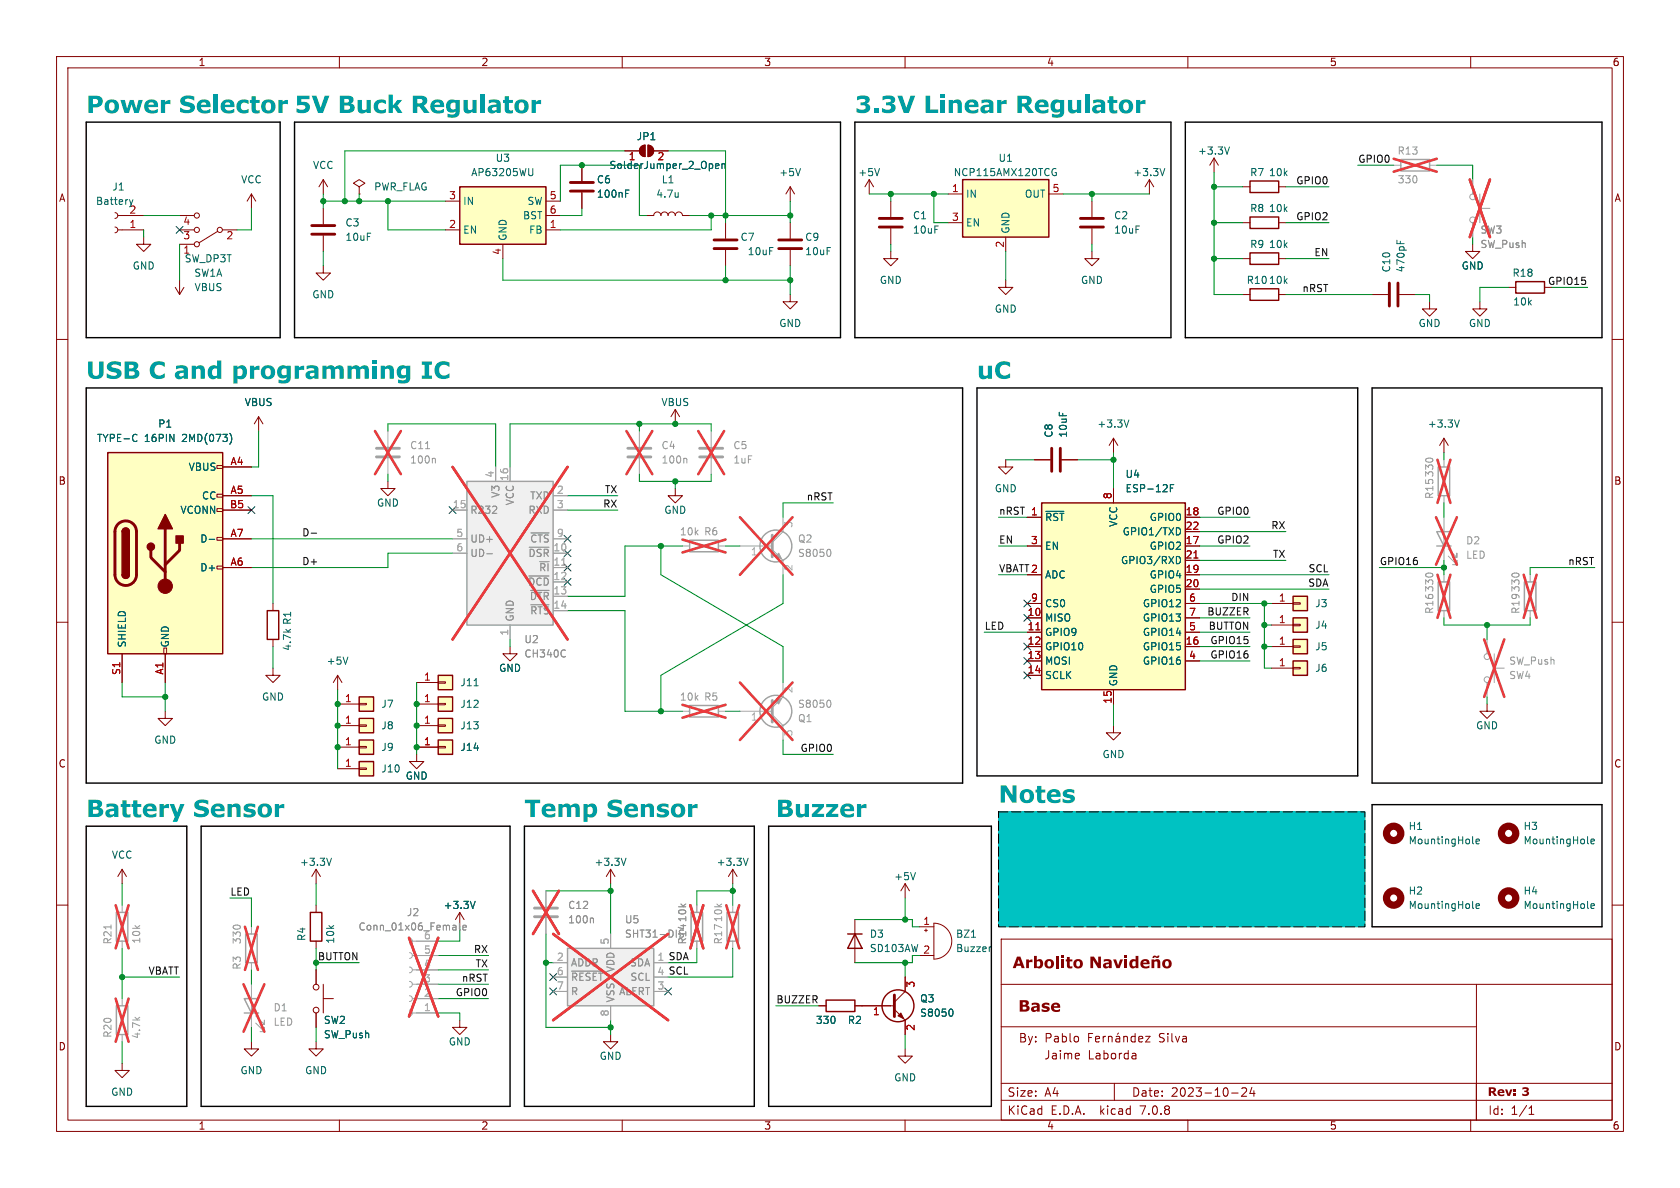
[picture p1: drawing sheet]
<svg xmlns="http://www.w3.org/2000/svg" width="297mm" height="210mm" viewBox="0 0 297 210" stroke-linecap="round" stroke-linejoin="round" font-family="sans-serif">
<g fill="none" stroke="#840000" stroke-width=".18">
<path d="M10 10h277v190h-277zM12 12h273v186h-273zM60 10v2M110 10v2M160 10v2M210 10v2M260 10v2M10 60h2M285 60h2M10 110h2M285 110h2M10 160h2"/>
<path d="M285 160h2M177 166h108v32h-108zM60 198v2M110 198v2M160 198v2M177 194.5h108M177 191.5h108M210 198v2M217.7 193.2h1.2M219.5 192.4l.6-.1 .2 .1 .1 .3-.9 1.1h.9M221.3 192.2l-.3 1.1h.9M221.7 192.8v1"/>
<path d="M260 198v2M270.3 197h.9M270.3 195.9l.4-.4v1.5"/>
</g>
<g fill="#840000">
<path d="M182.8 169h.5v.7l.5-.2 .5 .3 .1 .8-.4 .5h-1.2v-.3h.9l.2-.4-.1-.4h-.4h-.1v.8h-.5z"/>
<path d="M186.7 169h.5v2.1h-.5z"/>
<path d="M187.6 169h.5v.4h-.5z"/>
<path d="M190 169.8l.6-.3 .6 .3 .2 .5-.2 .7-.6 .2-.6-.2-.2-.6h.5v.3l.3 .2 .2-.2 .1-.3v-.4l-.3-.1-.3 .1v.4h-.5z"/>
<path d="M192.8 169.1h.6l.7 1.2v-1.2h.5v2h-.5l-.8-1.4v1.4h-.5z"/>
<path d="M195.1 169.6h.8l.5 .1 .1 .3v1.1h-.5v-.1l-.5 .2-.4-.2-.1-.3h.5l.2 .2 .3-.2v-.3l-.4 .1-.1 .2h-.5l.3-.4 .7-.2-.2-.2-.7 .1z"/>
<path d="M196.8 169.6h.5l.4 1.1 .3-1.1h.5l-.6 1.5h-.5z"/>
<path d="M198.8 169.6h.5v1.5h-.5z"/>
<path d="M198.8 169h.5v.4h-.5z"/>
<path d="M199.9 169.7l.4-.2 .5 .1v-.6h.5v2.1h-.5v-.1l-.6 .2-.3-.2-.3-.6h.6l.2 .4 .4-.1-.1-.8-.4 .1-.1 .4h-.6z"/>
<path d="M201.8 169.8l.6-.3 .6 .2 .2 .3v.4l-1.1 .1 .1 .2 .3 .1 .7-.1v.4l-.8 .1-.6-.2-.2-.4v-.4h1.1v-.2l-.3-.1-.2 .1-.1 .2h-.5z"/>
<path d="M203.6 169.6h.5v.2l.5-.3 .4 .2 .1 .3v1.1h-.5v-1l-.2-.2-.3 .1v1.1h-.5z"/>
<path d="M203.9 169l.3-.1 .4 .2 .1-.2h.3l-.1 .3-.3 .2-.4-.2-.2 .2h-.3z"/>
<path d="M205.7 169.8l.6-.3 .6 .3 .2 .5-.2 .7-.6 .2-.6-.2-.2-.6h.5v.3l.3 .2 .2-.2 .1-.3v-.4l-.3-.1-.3 .1v.4h-.5z"/>
</g>
<g fill="none" stroke="#840000" stroke-width=".18">
<path d="M20.3 37.6l.4 .1 .1 .4-.1 .4-.4 .1M20.8 38.1h4.6M31.7 38.1h2.6M44.4 34.3l-.7 1.3M44.4 34.3v2.5M44.4 34.3l.8 1.3M57.1 31.8v2.5M57.1 36.8v2.8M57.1 31.8l-.7 1.2M57.1 31.8l.8 1.2M63.5 33l1-.6-1-.6-1 .6 1 .6v1.3M63.5 34.3h.1"/>
<path d="M78.7 35.6h2.6M96.5 38.1h2.6M96.5 35.6h2.6M102.9 29.2v2.8M102.9 34v2.8M110.5 26.7h2.5M113.4 25.9l.6-.2v2a1.02 1.02 0 0 1-.9-.7 1.02 1.02 0 0 1 .3-1.1zM114.3 38.1h1.3a.64 .64 0 0 1 .6-.6 .64 .64 0 0 1 .6 .6 .64 .64 0 0 1 .7-.6 .64 .64 0 0 1 .6 .6 .64 .64 0 0 1 .6-.6 .64 .64 0 0 1 .7 .6 .64 .64 0 0 1 .6-.6 .64 .64 0 0 1 .6 .6h1.3M114.6 25.7a1.02 1.02 0 0 1 1 1 1.02 1.02 0 0 1-1 1zM115.6 26.7h2.5M128.3 39.4v2.8M139.7 33l-.8 1.3"/>
<path d="M139.7 33v2.6M139.7 39.4v2.8M139.7 33l.8 1.3M153.7 31.8l-.8 1.2M153.7 31.8v2.5M153.7 31.8l.7 1.2M157.5 35.6v2.8M167.6 34.3h2.6M167.6 39.4h2.6M185.4 34.3h2.6M193 35.6v2.8M203.2 31.8l-.8 1.2"/>
<path d="M203.2 31.8v2.5M203.2 31.8l.8 1.2M214.6 27.9l-.7 1.3M214.6 27.9v2.6M214.6 27.9l.8 1.3M219.7 33h1.3M219.7 39.4h1.3M226.1 33h1.2M226.1 39.4h1.2M20.3 40.1l.4 .2 .1 .4-.1 .3-.4 .1M20.8 40.6h4.6M25.4 41.9v1.3h1.3l-1.3 1.3-1.3-1.3h1.3"/>
<path d="M31 50.8l.7 1.3M31.7 49.5v2.6M31.7 43.2h2.6M31.7 40.6h2.6M32.5 50.8l-.8 1.3M38.5 40.9l-3.3 2M39.4 40.6h2.5M57.1 47v1.3h1.3l-1.3 1.2-1.2-1.2h1.2M57.1 41.7v2.8M78.7 40.6h2.6M88.9 43.2v2.5M96.5 40.6h2.6"/>
<path d="M128.3 44.2v2.8M139.7 52.1v1.2h1.3l-1.3 1.3-1.3-1.3h1.3M139.7 44.2v2.8M157.5 44.5v1.2h1.2l-1.2 1.3-1.3-1.3h1.3M157.5 40.4v2.8M177.8 49.5v1.3h1.3l-1.3 1.3-1.3-1.3h1.3M177.8 41.9v2.6M193 44.5v1.2h1.3l-1.3 1.3-1.2-1.3h1.2M193 40.4v2.8M219.7 52.1h1.3M219.7 45.7h1.3M226.1 52.1h1.2"/>
<path d="M226.1 45.7h1.2M242.6 52.1h2.8M247.4 52.1h2.8M252.7 53.3v1.3h1.3l-1.3 1.3-1.2-1.3h1.2M260.3 43.2v1.3h1.3l-1.3 1.2-1.2-1.2h1.2M261.6 53.3v1.3h1.3l-1.3 1.3-1.3-1.3h1.3M266.7 50.8h1.3M45.7 73.7l-.7 1.2M45.7 73.7v2.5M45.7 73.7l.8 1.2M119.4 72.4l-.8 1.3M119.4 72.4v2.5"/>
<path d="M119.4 72.4l.7 1.3M196.8 77.5l-.7 1.2M196.8 77.5v2.5M196.8 77.5l.8 1.2M255.3 77.5l-.8 1.2M255.3 77.5v2.5M255.3 77.5l.7 1.2M38.4 95h1v.5h-1zM38.4 89.9h1v.5h-1zM38.4 87.4h1v.5h-1zM38.4 82.3h1v.5h-1zM39.4 82.6h5"/>
<path d="M39.4 87.6h5M39.4 95.3h5M39.4 90.2h5M68.6 85.1v1.3h1.2l-1.2 1.2-1.3-1.2h1.3M119.4 86.4v1.2h1.2l-1.2 1.3-1.3-1.3h1.3M177.8 81.3v1.3h1.3l-1.3 1.2-1.3-1.2h1.3M181.6 91.4h2.5M181.6 96.5h2.5M182.9 81.3h2.8M187.7 81.3h2.8M196.8 86.4v2.5M209.5 91.4h2.6"/>
<path d="M209.5 96.5h2.6M209.5 99.1h2.6M209.5 94h2.6M21.6 115.6v5.1M29 114.6h.5v1h-.5zM29.2 115.6v5.1M38.4 100.1h1v.5h-1zM39.4 100.3h5M48.3 118.1v1.3h1.2l-1.2 1.3-1.3-1.3h1.3M48.3 106.7v1.3M48.3 113v1.3M59.7 119.4l-.8 1.3"/>
<path d="M59.7 119.4v2.5M59.7 119.4l.8 1.3M90.2 114.3v1.3h1.2l-1.2 1.2-1.3-1.2h1.3M181.6 114.3h2.5M181.6 106.7h2.5M181.6 109.2h2.5M181.6 111.8h2.5M181.6 116.8h2.5M181.6 119.4h2.5M181.6 101.6h2.5M209.5 114.3h2.6M209.5 106.7h2.6"/>
<path d="M209.5 109.2h2.6M209.5 111.8h2.6M209.5 116.8h2.6M209.5 101.6h2.6M209.5 104.1h2.6M224.8 114.3h3.8M224.8 106.7h3.8M224.8 110.5h3.8M224.8 118.1h3.8M228.6 114.2h1.3v.2h-1.3zM228.6 106.6h1.3v.2h-1.3zM228.6 110.4h1.3v.2h-1.3z"/>
<path d="M228.6 118h1.3v.2h-1.3zM29.2 125.7v1.3h1.3l-1.3 1.3-1.3-1.3h1.3M59.7 135.9h3.8M59.7 132.1h3.8M59.7 128.3h3.8M59.7 124.5h3.8M63.5 135.8h1.3v.2h-1.3zM63.5 132h1.3v.2h-1.3zM63.5 128.1h1.3v.3h-1.3zM63.5 124.3h1.3v.3h-1.3zM73.7 133.4v1.2h1.2l-1.2 1.3-1.3-1.3h1.3M73.7 132.1h3.8"/>
<path d="M73.7 128.3h3.8M73.7 120.7h3.8M73.7 124.5h3.8M77.5 132h1.2v.2h-1.2zM77.5 120.5h1.2v.3h-1.2zM77.5 128.1h1.2v.3h-1.2zM77.5 124.3h1.2v.3h-1.2zM196.8 128.3v1.2h1.3l-1.3 1.3-1.2-1.3h1.2M196.8 121.9v2.6M262.9 124.5v1.2h1.3l-1.3 1.3-1.3-1.3h1.3M21.6 153.7l-.8 1.2M21.6 153.7v2.5"/>
<path d="M21.6 153.7l.8 1.2M55.9 153.7v2.5M55.9 153.7l-.8 1.2M55.9 153.7l.7 1.2M107.9 153.7l-.7 1.2M107.9 153.7v2.5M107.9 153.7l.8 1.2M129.5 153.7l-.7 1.2M129.5 153.7v2.5M129.5 153.7l.8 1.2M160 156.2v2.6M160 156.2l-.7 1.3"/>
<path d="M160 156.2l.8 1.3M55.9 160v1.3M55.9 166.4v1.2M55.9 171.5v2.5M55.9 179.1v2.5M57.1 176.5h1.8M57.1 174v5.1M81.3 161.3l-.8 1.3M81.3 161.3v2.5M81.3 161.3l.7 1.3M144.8 177.8h1.2M151.1 177.8h7"/>
<path d="M151.1 162.6v7.6M158.1 178.4l1.9 1.9v2.6M160 172.7v2.6l-1.9 1.9M162.6 163.8h2.5M162.6 168.9h2.5M163.4 164.5h.6M163.7 164.2v.5M165.1 163.2a3.2 3.2 0 0 1 3.2 3.2 3.2 3.2 0 0 1-3.2 3.1zM177 174h108M261 174v17.5M21.6 188v1.2h1.3l-1.3 1.3-1.3-1.3h1.3M44.4 184.2v1.2h1.3l-1.3 1.3-1.2-1.3h1.2"/>
<path d="M55.9 184.2v1.2h1.2l-1.2 1.3-1.3-1.3h1.3M81.3 180.3v1.3h1.2l-1.2 1.3-1.3-1.3h1.3M107.9 182.9v1.3h1.3l-1.3 1.2-1.2-1.2h1.2M160 185.4v1.3h1.3l-1.3 1.3-1.3-1.3h1.3M177 181.5h84M190.6 183.3v.7M190.6 186.2l.2 .4-.7 .1M190.7 187.1l-.1 .1M192.5 183.4h.5M193.2 182.7h-.7v1.5M193.7 183.7l.7-.1-.1-.3-.4-.1-.2 .2v.7h.6M195 183.2v1"/>
<path d="M195.5 183.2l-.3 .1-.2 .2M196 183.3l.2-.1 .3 .1 .1 .9M196 183.2v1M197 191.5v3M197.3 183.3h.6l.1 .9M197.7 182.6l-.2 .2M198 183.6h-.5a.29 .29 0 0 0-.3 .3 .29 .29 0 0 0 .3 .3l.5-.1M198.7 183.3l.2-.1 .3 .1 .1 .9M198.7 183.2v1M200.6 186.2l.2 .2v.8M200.7 183.3l-.5-.1-.2 .3v.4l.1 .2h.6M200.7 182.7v1.5"/>
<path d="M200.8 187.1l-.5 .1M200.8 186.6h-.5M201.3 183.7l.7-.1v-.3l-.5-.1-.2 .2 .1 .7h.6M202.5 183.2h.8l-.8 1h.8M261 191.5v6.5"/>
<circle cx="34.8" cy="38.1" r=".46"/>
<circle cx="34.8" cy="40.6" r=".46"/>
<circle cx="34.8" cy="43.2" r=".46"/>
<circle cx="38.9" cy="40.6" r=".46"/>
<circle cx="55.9" cy="174.5" r=".51"/>
<circle cx="55.9" cy="178.6" r=".51"/>
</g>
<path d="M176.5 143.5h64.8v20.3h-64.8z" fill="#00c2c2" stroke="#00c2c2" stroke-width=".18"/>
<g fill="none" stroke="#a1a1a1" stroke-width=".18">
<path d="M246.4 29.2h1.2M252.7 29.2h1.3M260.3 31.8v2.5M260.3 39.4v2.5M261.6 36.8h1.8M261.6 34.3v5.1M68.6 76.2v2.8M113 76.2v2.8M125.7 76.2v2.8M68.6 81v2.8M80 97.8h2.5M80 90.2h2.5"/>
<path d="M80 95.3h2.5M87.6 82.6v2.5M90.2 82.6v2.5M97.8 97.8h2.5M97.8 90.2h2.5M97.8 87.6h2.5M97.8 95.3h2.5M113 81v2.8M120.6 96.5h1.3M125.7 81v2.8M127 96.5h1.3M130.8 96.5h5.7"/>
<path d="M136.5 97.2l1.9 1.9v2.5M138.4 91.4v2.6l-1.9 1.9M255.3 81.3v1.3M255.3 87.6v1.3M255.3 91.4v7.7M256 98.3l1.6 1.5v-.7v.7h-.8M256 97l1.6 1.6v-.8v.8h-.8M90.2 110.5v2.5M97.8 100.3h2.5M97.8 102.9h2.5M97.8 105.4h2.5M97.8 108h2.5"/>
<path d="M255.3 101.6v1.3M255.3 108v1.2M262.9 113v2.6M264.2 118.1h1.7M264.2 115.6v5.1M270.5 101.6v1.3M270.5 108v1.2M120.6 125.7h1.3M127 125.7h1.3M130.8 125.7h5.7M136.5 126.4l1.9 1.9v2.5M138.4 120.7v2.5l-1.9 1.9"/>
<path d="M262.9 120.7v2.5M96.5 157.5v2.8M21.6 160v1.3M21.6 166.4v1.2M21.6 176.5v1.3M44.4 163.8v1.3M44.4 170.2v1.3M44.4 174v7.6M45.2 179.6l1.5 1.5v-.8v.8h-.7M72.4 165.9l.4 .1 .1 .4-.2 .3-.3 .2M72.4 168.4l.4 .2 .1 .3-.2 .4-.3 .1M72.4 170.9l.4 .2 .1 .4-.2 .3-.3 .2"/>
<path d="M72.4 173.5l.4 .1 .1 .4-.2 .4-.3 .1M72.4 176l.4 .2 .1 .3-.2 .4-.3 .1M72.4 178.6l.4 .1 .1 .4-.2 .3-.3 .2M72.9 166.4h4.6M72.9 168.9h4.6M72.9 171.5h4.6M72.9 174h4.6M72.9 176.5h4.6M72.9 179.1h4.6M96.5 162.3v2.8M97.8 170.2h2.5M97.8 175.3h2.5"/>
<path d="M97.8 172.7h2.5M107.9 165.1v2.5M107.9 177.8v2.5M115.6 170.2h2.5M115.6 175.3h2.5M123.2 160v1.3M123.2 166.4v1.2M129.5 160v1.3M129.5 166.4v1.2M21.6 182.9v1.3M45.2 180.8l1.5 1.6v-.8v.8h-.7"/>
<circle cx="260.3" cy="38.9" r=".51"/>
<circle cx="260.3" cy="34.8" r=".51"/>
<circle cx="262.9" cy="116.1" r=".51"/>
<circle cx="262.9" cy="120.1" r=".51"/>
</g>
<path d="M66.5 79.2h4.1M111 79.2h4.1M123.7 79.2h4.1M66.5 80.8h4.1M111 80.8h4.1M123.7 80.8h4.1M136.5 94.6v3.8M136.5 123.8v3.8M94.5 162.1h4.1M94.5 160.5h4.1" fill="none" stroke="#a1a1a1" stroke-width=".51"/>
<g fill="#a1a1a1" stroke="#a1a1a1" stroke-width=".18">
<path d="M137.2 98.3l.5-.5 .5 1z"/>
<path d="M137.2 124l1-.6-.5 1.1z"/>
</g>
<g fill="none" stroke="#a1a1a1" stroke-width=".25">
<path d="M247.6 28.2h5.1v2h-5.1zM82.5 85.1h15.3v25.4h-15.3zM121.9 95.5h5.1v2h-5.1zM254 94h2.5l-1.2 2.5zM254 96.5h2.5M254.3 82.6h2v5h-2zM254.3 102.9h2v5.1h-2zM269.5 102.9h2v5.1h-2zM121.9 124.7h5.1v2h-5.1zM20.6 177.8h2v5.1h-2zM20.6 161.3h2v5.1h-2zM43.2 176.5h2.5l-1.3 2.6z"/>
<path d="M43.2 179.1h2.5M43.4 165.1h2.1v5.1h-2.1zM100.3 167.6h15.3v10.2h-15.3zM122.2 161.3h2v5.1h-2zM128.5 161.3h2.1v5.1h-2.1z"/>
<circle cx="137.2" cy="96.5" r="2.82"/>
<circle cx="137.2" cy="125.7" r="2.82"/>
</g>
<g fill="none" stroke="#989898" stroke-width=".18">
<path d="M75.2 79.3h.7M76.8 81l.2 .2v.7M86.1 97.9h.9M93.6 96.7h3.5M93.9 94.2h3.2M121.2 81l.2 .2v.7M146.6 97.1a.79 .79 0 0 1 0 1.3M93.5 101.8h3.6M93.8 104.4h3.3M93.9 106.9h3.2M99.9 114.9l.1 .1M100 116l-.1 .1"/>
<path d="M146.6 123.8a.79 .79 0 0 1 0 1.2M19.6 163.5v.7M81.2 163.1v1.1l.2 .2M81.8 164l.6-.1v-.3h-.4l-.2 .1 .1 .6h.5M101.1 171.7h5.5M104.7 162.3l.2 .2v.6"/>
</g>
<g fill="none" stroke="#eb3a3d" stroke-width=".46">
<path d="M246.4 28.1l7.6 2.3M254 28.1l-7.6 2.3M259.8 31.8l3.6 10.1M263.4 31.8l-3.6 10.1M66.3 76.2l4.6 7.6M70.9 76.2l-4.6 7.6M110.7 76.2l4.6 7.6M115.3 76.2l-4.6 7.6M123.4 76.2l4.6 7.6M128 76.2l-4.6 7.6M80 82.6l20.3 30.4M100.3 82.6l-20.3 30.4"/>
<path d="M120.6 95.4l7.7 2.3M128.3 95.4l-7.7 2.3M130.8 91.4l9.3 10.2M140.1 91.4l-9.3 10.2M253.9 91.4l3.7 8.4M254.1 81.3l2.3 7.6M256.4 81.3l-2.3 7.6M257.6 91.4l-3.7 8.4M254.1 101.6l2.3 7.6M256.4 101.6l-2.3 7.6M262.4 113l3.5 10.2M265.9 113l-3.5 10.2"/>
<path d="M269.4 101.6l2.3 7.6M271.7 101.6l-2.3 7.6M120.6 124.6l7.7 2.3M128.3 124.6l-7.7 2.3M130.8 120.7l9.3 10.1M140.1 120.7l-9.3 10.1M94.2 157.5l4.6 7.6M98.8 157.5l-4.6 7.6M20.4 176.5l2.3 7.7M20.4 160l2.3 7.6M22.7 176.5l-2.3 7.7M22.7 160l-2.3 7.6"/>
<path d="M43.1 174l3.6 8.4M43.3 163.8l2.3 7.7M45.6 163.8l-2.3 7.7M46.7 174l-3.6 8.4M72.3 165.8l5.2 13.9M77.5 165.8l-5.2 13.9M97.8 165.1l20.3 15.2M118.1 165.1l-20.3 15.2M122 160l2.3 7.6M124.3 160l-2.3 7.6M128.4 160l2.3 7.6M130.7 160l-2.3 7.6"/>
</g>
<g fill="#ffffc2" stroke="#ffffc2" stroke-width=".18">
<path d="M63.5 134.6h2.5v2.6h-2.5z"/>
<path d="M63.5 130.8h2.5v2.6h-2.5z"/>
<path d="M63.5 127h2.5v2.5h-2.5z"/>
<path d="M77.5 130.8h2.5v2.6h-2.5z"/>
<path d="M77.5 119.4h2.5v2.5h-2.5z"/>
<path d="M77.5 127h2.5v2.5h-2.5z"/>
<path d="M63.5 123.2h2.5v2.5h-2.5z"/>
<path d="M77.5 123.2h2.5v2.5h-2.5z"/>
<path d="M19 80h20.4v35.6h-20.4z"/>
<path d="M170.2 31.8h15.2v10.1h-15.2z"/>
<path d="M81.3 33h15.2v10.2h-15.2z"/>
<path d="M228.6 113h2.5v2.6h-2.5z"/>
<path d="M228.6 105.4h2.5v2.6h-2.5z"/>
<path d="M228.6 109.2h2.5v2.6h-2.5z"/>
<path d="M184.1 88.9h25.4v33h-25.4z"/>
<path d="M228.6 116.8h2.5v2.6h-2.5z"/>
</g>
<g fill="none" stroke="#840000" stroke-width=".25">
<path d="M81.3 33h15.2v10.2h-15.2zM170.2 31.8h15.2v10.1h-15.2zM221 32h5.1v2h-5.1zM221 38.4h5.1v2h-5.1zM221 51.1h5.1v2h-5.1zM221 44.7h5.1v2h-5.1zM268 49.8h5v2h-5zM19 80h20.4v35.6h-20.4zM21.6 94a.64 .64 0 0 1 .6-.7 .64 .64 0 0 1 .7 .7M184.1 88.9h25.4v33h-25.4zM21.6 101.6a.64 .64 0 0 0 .6 .6 .64 .64 0 0 0 .7-.6M47.2 108h2.1v5h-2.1z"/>
<path d="M77.5 119.4h2.5v2.5h-2.5zM228.6 113h2.5v2.6h-2.5zM228.6 105.4h2.5v2.6h-2.5zM228.6 109.2h2.5v2.6h-2.5zM228.6 116.8h2.5v2.6h-2.5zM63.5 134.6h2.5v2.6h-2.5zM63.5 130.8h2.5v2.6h-2.5zM63.5 127h2.5v2.5h-2.5zM63.5 123.2h2.5v2.5h-2.5zM77.5 130.8h2.5v2.6h-2.5zM77.5 127h2.5v2.5h-2.5zM77.5 123.2h2.5v2.5h-2.5z"/>
<path d="M54.9 161.3h2v5.1h-2zM146 176.8h5.1v2h-5.1zM149.9 165.1h2.5M151.1 165.1l1.3 2.5h-2.5z"/>
<circle cx="158.7" cy="177.8" r="2.82"/>
</g>
<g fill="none" stroke="#006464" stroke-width=".18">
<path d="M22.9 35.3l.3 .8 .3-.8M94.2 29.8v1l-.1 .2-.4 .1M110.6 34.2h.4M110.6 33.6h.6M119.9 34v.9M119.9 34.7l-.1 .1M126.5 29.4l.6-.2-.1-.2-.3-.1-.2 .2v.6h.5M127.6 29.1l.2-.2 .3 .1 .1 .8M127.6 28.9v.9M141.5 29.8l-.4 1.3M155.5 29.8l-.4 1.3M186.5 30.5h.3l-.1 .5-.3 .1-.3-.2"/>
<path d="M186.7 29.9l-.3-.1-.3 .2M205.9 29.8l-.4 1.3M217.4 26l-.5 1.2M247 42.5v.6M247.6 42.6v.5M24 76.8l.2 .1M24.2 77.9l-.2 .1M40.7 76.7a1.49 1.49 0 0 1 0 1.8M199.6 74.2l-.5 1.3M258 74.2l-.4 1.3M37 95.3h1M184.9 90.4h3.2"/>
<path d="M206.9 86.3h.4M207.5 85.7h-.6v1.2M208 98.4a.64 .64 0 0 1 .7 .6 .64 .64 0 0 1-.7 .6M208.3 93.3a.68 .68 0 0 1 .4 .6 .68 .68 0 0 1-.4 .7M61.5 116.1l-.4 1.3M83.8 121.2h.7M58.6 151.7l-.4 1.3M84 159.3l-.4 1.3M110.7 151.7l-.5 1.3M132.3 151.7l-.5 1.3M161.8 154.2l-.4 1.3M260.3 149l.2 .2"/>
<path d="M260.9 148.7l.6-.1v-.2l-.4-.1-.2 .2 .1 .6h.5M280.7 149l.1 .2M281.3 148.7l.6-.1-.1-.2-.4-.1-.1 .2v.6h.5M168.2 178.4a.79 .79 0 0 1 0 1.2M171.7 165.7h.8M175.3 167.4h-.3M260.3 160.4l.2 .2M260.9 160.2l.6-.1v-.3h-.4l-.2 .1 .1 .6h.5M280.7 160.4l.1 .2M281.3 160.2l.6-.1-.1-.3h-.4l-.1 .1v.6h.5"/>
</g>
<g fill="none" stroke="#840000" stroke-width=".51">
<path d="M55.1 39.9h4.1M100.8 33.8h4.1M100.8 32.3h4.1M155.4 38.6h4.1M191 38.6h4.1M55.1 41.4h4.1M126.2 43.9h4.1M126.2 42.4h4.1M137.7 43.9h4M137.7 42.4h4M155.4 40.1h4.1M191 40.1h4.1"/>
<path d="M245.6 50v4.1M247.1 50v4.1M185.9 79.2v4.1M187.5 79.2v4.1M20.9 92.6a1.91 1.91 0 0 1 2.1-.4 1.91 1.91 0 0 1 1.1 1.8v7.6a1.91 1.91 0 0 1-1.9 1.9 1.91 1.91 0 0 1-1.9-1.9v-7.8l.2-.6zM26.7 97.3v1.3l2.5 2.5M29.2 93.5v10.1M31.7 96v1.3l-2.5 2.5M158.1 175.9v3.8"/>
</g>
<g fill="#840000" stroke="#840000" stroke-width=".18">
<path d="M158.7 179.6l.6-.5 .5 1z"/>
<path d="M113.4 25.9l.6-.2v2a1.02 1.02 0 0 1-.9-.7 1.02 1.02 0 0 1 .3-1.1z"/>
<path d="M114.6 25.7a1.02 1.02 0 0 1 1 1 1.02 1.02 0 0 1-1 1z"/>
<circle cx="29.2" cy="103.6" r="1.27"/>
</g>
<g fill="none" stroke="#840000" stroke-width="1.3">
<circle cx="246.4" cy="158.7" r="1.27"/>
<circle cx="246.4" cy="147.3" r="1.27"/>
<circle cx="266.7" cy="158.7" r="1.27"/>
<circle cx="266.7" cy="147.3" r="1.27"/>
</g>
<g fill="#f0f0f0" stroke="#f0f0f0" stroke-width=".18">
<path d="M82.5 85.1h15.3v25.4h-15.3z"/>
<path d="M100.3 167.6h15.3v10.2h-15.3z"/>
</g>
<path d="M99.3 99.9h.7" fill="none" stroke="#aaa" stroke-width=".18"/>
<g fill="#840000" stroke="#840000" stroke-width=".25">
<path d="M21.6 101.6h1.3a.64 .64 0 0 1-.7 .6 .64 .64 0 0 1-.6-.6z"/>
<path d="M21.6 94h1.3v7.6h-1.3z"/>
<path d="M21.8 93.5a.64 .64 0 0 1 .7-.1 .64 .64 0 0 1 .4 .6h-1.3z"/>
<path d="M29.2 90.9l1.3 2.6h-2.6z"/>
<path d="M31.1 94.7h1.3v1.3h-1.3z"/>
<circle cx="26.7" cy="96.6" r=".63"/>
</g>
<path d="M211.1 98.6h.7M183.1 111.3h.7" fill="none" stroke="#a90000" stroke-width=".18"/>
<path d="M55 94.3h1" fill="none" stroke="#0f0f0f" stroke-width=".18"/>
<g fill="#009ca3">
<path d="M28.4 17.7h.8v.3l.4-.3h.5v.7l-.9 .1v1.5h-.8z"/>
<path d="M49.2 17.7h.8v.3l.4-.3h.5v.7l-.9 .1v1.5h-.8z"/>
<path d="M103.2 142.1h.7v.3l.5-.3h.5l.4 .2 .2 .5v.7l-.2 .6-.6 .4-.8-.1v.9h-.7v-1.4h1.4l.2-.4v-.5l-.3-.4-.6 .1v1.2h-.7z"/>
<path d="M121.7 142.1h.7v.4l.4-.3 .5-.1v.8h-.9v1.5h-.7z"/>
<path d="M158.7 16.9h.8l.7 2.2 .8-2.2h.8l-1.1 3.1h-.9z"/>
<path d="M176.3 17.7h.7v.3l.5-.3h.5v.7l-1 .1v1.5h-.7z"/>
<path d="M200.8 17.7h.8v.3l.4-.3h.5v.7l-.9 .1v1.5h-.8z"/>
<path d="M151.5 142.1h.7v.4l.5-.3 .5-.1v.8h-1v1.5h-.7z"/>
<path d="M30 142.1h.8l.5 1.5 .6-1.5h.7l-1.3 3.2h-.8l.4-.9z"/>
<path d="M48.6 142.1h.7v.4l.5-.3 .5-.1v.8h-1v1.5h-.7z"/>
<path d="M188.1 139.8l.8-.3 1 .2v.5l-1-.2a.22 .22 0 0 0-.3 .3 .22 .22 0 0 0 .4 .1l.6 .2 .3 .2 .1 .4-.1 .4-.4 .3-.5 .1-1.1-.2v-.6l1.1 .3a.22 .22 0 0 0 .3-.3 .22 .22 0 0 0-.4-.1l-.6-.2-.3-.2-.1-.5z"/>
<path d="M67.3 64.7h.7v.2l.7-.3 .7 .2 .2 .5v1.7h-.7v-1.6l-.2-.2h-.2l-.5 .1v1.7h-.7z"/>
<path d="M70.5 64.8l.6-.2 .7 .1h.7v2.2l-.1 .5-.3 .2-.7 .2-1-.1v-.6l1.1 .1 .2-.1 .1-.3-.9 .1-.6-.4-.2-.7h.8l.1 .3 .2 .2 .6-.1-.1-1h-.6l-.2 .6h-.8l.1-.5z"/>
<path d="M94 17.7h.7v.3l.4-.3h.6v.7l-1 .1v1.5h-.7z"/>
</g>
<path d="M176.5 143.5h64.8v20.3h-64.8v-20.3" fill="none" stroke="#000" stroke-width=".18" stroke-dasharray="1.7 .6"/>
<path d="M15.2 21.6h34.3v38.1h-34.3zM52.1 21.6h96.5v38.1h-96.5zM151.1 21.6h55.9v38.1h-55.9zM209.5 21.6h73.7v38.1h-73.7zM15.2 68.6h155v69.8h-155zM172.7 68.6h67.3v68.6h-67.3zM242.6 68.6h40.6v69.8h-40.6zM15.2 146.1h17.8v49.5h-17.8zM35.6 146.1h54.6v49.5h-54.6zM92.7 146.1h40.6v49.5h-40.6zM135.9 146.1h39.4v49.5h-39.4zM242.6 142.2h40.6v21.6h-40.6z" fill="none" stroke="#000" stroke-width=".25"/>
<g fill="none" stroke="#009600" stroke-width=".18">
<path d="M25.4 38.1h6.3M44.4 36.8v3.8h-2.5M57.1 35.6h21.6M57.1 34.3v2.5M63.5 34.3v1.3M68.6 35.6v5h10.1M99.1 35.6v-6.4h13.9v8.9h1.3M102.9 36.8v1.3h-3.8M110.5 26.7h-49.5v8.9M118.1 26.7h10.2v12.7M121.9 38.1h17.8M125.7 38.1v2.5h-26.6"/>
<path d="M139.7 35.6v3.8M153.7 34.3h13.9M157.5 34.3v1.3M165.1 34.3v5.1h2.5M188 34.3h15.2M193 34.3v1.3M214.6 30.5v21.6h5.1M214.6 39.4h5.1M214.6 33h5.1M227.3 39.4h7.6M227.3 33h7.6M240 29.2h6.4"/>
<path d="M254 29.2h6.3v2.6M25.4 40.6v1.3M31.7 43.2v6.3M57.1 44.5v2.5M88.9 45.7v3.8h50.8M128.3 47v2.5M139.7 47v5.1M157.5 43.2v1.3M177.8 44.5v5M193 43.2v1.3M214.6 45.7h5.1M227.3 52.1h15.3"/>
<path d="M227.3 45.7h7.6M250.2 52.1h2.5v1.2M260.3 41.9v1.3M266.7 50.8h-5.1v2.5M274.3 50.8h6.4M45.7 76.2v6.4h-1.3M68.6 76.2v-1.3h19v7.7M113 74.9v1.3M125.7 76.2v-1.3h-35.5v7.7M44.4 87.6h3.9v19.1M44.4 95.3h35.6M68.6 83.8v1.3"/>
<path d="M80 97.8h-11.4v2.5h-24.2M100.3 90.2h8.9M100.3 87.6h8.9M113 83.8v1.3h12.7v-1.3M116.8 96.5v5.1l21.6 12.7v6.4M119.4 85.1v1.3M120.6 96.5h-10.1v8.9h-10.2M128.3 96.5h2.5M147.3 88.9h-8.9v2.5M176.5 96.5h5.1M176.5 91.4h5.1M177.8 81.3h5.1"/>
<path d="M190.5 81.3h6.3M196.8 80v6.4M212.1 96.5h8.9M212.1 91.4h8.9M212.1 94h15.2M212.1 99.1h15.2M255.3 80v1.3M255.3 88.9v2.5M255.3 99.1v2.5M48.3 114.3v3.8M90.2 113v1.3M100.3 108h10.2v17.7h10.1"/>
<path d="M138.4 101.6v5.1l-21.6 12.7v6.3M174 111.8h7.6M176.5 101.6h5.1M212.1 101.6h22.8M212.1 106.7h12.7M212.1 111.8h8.9M212.1 104.1h22.8M212.1 114.3h8.9M212.1 109.2h8.9M212.1 116.8h8.9M223.5 110.5h1.3M223.5 106.7v11.4h1.3"/>
<path d="M223.5 114.3h1.3M243.8 100.3h11.5M255.3 109.2v1.3h15.2v-1.3M262.9 110.5v2.5M281.9 100.3h-11.4v1.3M21.6 120.7v2.5h7.6M29.2 120.7v5M59.7 121.9v14M73.7 120.7v12.7M128.3 125.7h2.5M138.4 130.8v2.6h8.9M196.8 124.5v3.8"/>
<path d="M262.9 123.2v1.3M21.6 156.2v3.8M40.6 158.8h3.8v5M55.9 156.2v3.8M96.5 157.5h11.4M107.9 156.2v8.9M129.5 157.5h-6.3v2.5M129.5 156.2v3.8M160 158.8v3.8M21.6 167.6v8.9M21.6 172.7h10.1M44.4 171.5v2.5"/>
<path d="M55.9 170.2h7.6M55.9 167.6v3.9M77.5 179.1h3.8v1.2M77.5 174h8.9M77.5 176.5h8.9M77.5 171.5h8.9M77.5 168.9h8.9M81.3 163.8v2.6h-3.8M96.5 170.2h1.3M96.5 165.1v16.5h11.4M123.2 167.6v2.6h-5.1M129.5 167.6v5.1h-11.4"/>
<path d="M137.2 177.8h7.6M151.1 162.6h10.2v1.2h1.3M160 170.2v2.5M161.3 168.9v1.3h-10.2M21.6 184.2v3.8M44.4 181.6v2.6M55.9 181.6v2.6M107.9 180.3v2.6M160 182.9v2.5"/>
</g>
<g fill="none" stroke="#000084" stroke-width=".18">
<path d="M31.1 40l1.3 1.2M32.4 40l-1.3 1.2M43.8 89.6l1.3 1.2M45.1 89.6l-1.3 1.2M79.4 89.6l1.2 1.2M80.6 89.6l-1.2 1.2M99.7 97.2l1.2 1.2M99.7 99.7l1.2 1.2M99.7 94.6l1.2 1.3M100.9 97.2l-1.2 1.2M100.9 99.7l-1.2 1.2M100.9 94.6l-1.2 1.3"/>
<path d="M99.7 102.3l1.2 1.2M100.9 102.3l-1.2 1.2M181 106.1l1.2 1.2M181 116.2l1.2 1.2M181 118.8l1.2 1.2M181 113.7l1.2 1.2M181 108.6l1.2 1.2M182.2 106.1l-1.2 1.2M182.2 116.2l-1.2 1.2M182.2 118.8l-1.2 1.2M182.2 113.7l-1.2 1.2M182.2 108.6l-1.2 1.2"/>
<path d="M97.2 174.7l1.2 1.2M97.2 172.1l1.2 1.2M98.4 174.7l-1.2 1.2M98.4 172.1l-1.2 1.2M117.5 174.7l1.2 1.2M118.7 174.7l-1.2 1.2"/>
</g>
<g fill="none" stroke="#006464" stroke-width=".18">
<path d="M110.6 34.2h.4M110.6 33.6h.6M126.5 29.4l.6-.2-.1-.2-.3-.1-.2 .2v.6h.5M127.6 29.1l.2-.2 .3 .1 .1 .8M127.6 28.9v.9M24 76.8l.2 .1M24.2 77.9l-.2 .1M40.7 76.7a1.49 1.49 0 0 1 0 1.8M37 95.3h1M184.9 90.4h3.2M206.9 86.3h.4M207.5 85.7h-.6v1.2"/>
<path d="M208 98.4a.64 .64 0 0 1 .7 .6 .64 .64 0 0 1-.7 .6M208.3 93.3a.68 .68 0 0 1 .4 .6 .68 .68 0 0 1-.4 .7M84 159.3l-.4 1.3M168.2 178.4a.79 .79 0 0 1 0 1.2"/>
</g>
<g fill="none" stroke="#840000" stroke-width=".18">
<path d="M102.9 29.2v2.8M102.9 34v2.8M110.5 26.7h2.5M115.6 26.7h2.5M39.4 82.6h5M39.4 87.6h5M39.4 95.3h5M39.4 90.2h5M181.6 91.4h2.5M181.6 96.5h2.5M182.9 81.3h2.8M187.7 81.3h2.8"/>
<path d="M196.8 86.4v2.5M209.5 91.4h2.6M209.5 96.5h2.6M209.5 99.1h2.6M209.5 94h2.6M21.6 115.6v5.1M29.2 115.6v5.1M39.4 100.3h5M181.6 109.2h2.5M181.6 111.8h2.5M181.6 114.3h2.5M181.6 116.8h2.5"/>
<path d="M181.6 119.4h2.5M181.6 101.6h2.5M181.6 106.7h2.5M209.5 109.2h2.6M209.5 111.8h2.6M209.5 114.3h2.6M209.5 116.8h2.6M209.5 101.6h2.6M209.5 104.1h2.6M209.5 106.7h2.6M73.7 132.1h3.8M196.8 121.9v2.6"/>
<path d="M55.9 171.5v2.5M55.9 179.1v2.5M144.8 177.8h1.2M151.1 177.8h6.4M160 172.7v2.6M160 180.3v2.6"/>
</g>
<g fill="none" stroke="#a1a1a1" stroke-width=".18">
<path d="M260.3 31.8v2.5M260.3 39.4v2.5M80 97.8h2.5M80 90.2h2.5M80 95.3h2.5M87.6 82.6v2.5M90.2 82.6v2.5M97.8 97.8h2.5M97.8 90.2h2.5M97.8 87.6h2.5M97.8 95.3h2.5M90.2 110.5v2.5"/>
<path d="M97.8 100.3h2.5M97.8 102.9h2.5M97.8 105.4h2.5M97.8 108h2.5M96.5 157.5v2.8M73.7 179.1h3.8M73.7 176.5h3.8M73.7 174h3.8M73.7 171.5h3.8M73.7 168.9h3.8M73.7 166.4h3.8M96.5 162.3v2.8"/>
<path d="M97.8 170.2h2.5M97.8 175.3h2.5M97.8 172.7h2.5M107.9 165.1v2.5M107.9 177.8v2.5M115.6 170.2h2.5M115.6 175.3h2.5M123.2 160v1.3M123.2 166.4v1.2"/>
</g>
<path d="M259.8 31.8l3.6 10.1M263.4 31.8l-3.6 10.1M80 82.6l20.3 30.4M100.3 82.6l-20.3 30.4M94.2 157.5l4.6 7.6M98.8 157.5l-4.6 7.6M72.3 165.8l5.2 13.9M77.5 165.8l-5.2 13.9M97.8 165.1l20.3 15.2M118.1 165.1l-20.3 15.2M122 160l2.3 7.6M124.3 160l-2.3 7.6" fill="none" stroke="#eb3a3d" stroke-width=".46"/>
<path d="M86.1 97.9h.9M93.6 96.7h3.5M93.9 94.2h3.2M93.5 101.8h3.6M93.8 104.4h3.3M93.9 106.9h3.2M99.9 114.9l.1 .1M100 116l-.1 .1M81.2 163.1v1.1l.2 .2M81.8 164l.6-.1v-.3h-.4l-.2 .1 .1 .6h.5M101.1 171.7h5.5M104.7 162.3l.2 .2v.6" fill="none" stroke="#989898" stroke-width=".18"/>
<path d="M99.3 99.9h.7" fill="none" stroke="#aaa" stroke-width=".18"/>
<path d="M211.1 98.6h.7M183.1 111.3h.7" fill="none" stroke="#a90000" stroke-width=".18"/>
<g fill="#009600" stroke="#009600" stroke-width=".18">
<circle cx="59.7" cy="124.5" r=".46"/>
<circle cx="73.7" cy="124.5" r=".46"/>
<circle cx="116.8" cy="96.5" r=".46"/>
<circle cx="21.6" cy="172.7" r=".46"/>
<circle cx="55.9" cy="170.2" r=".46"/>
<circle cx="102.9" cy="29.2" r=".46"/>
<circle cx="128.3" cy="38.1" r=".46"/>
<circle cx="125.7" cy="38.1" r=".46"/>
<circle cx="68.6" cy="35.6" r=".46"/>
<circle cx="129.5" cy="157.5" r=".46"/>
<circle cx="160" cy="170.2" r=".46"/>
<circle cx="160" cy="162.6" r=".46"/>
<circle cx="96.5" cy="170.2" r=".46"/>
<circle cx="107.9" cy="157.5" r=".46"/>
<circle cx="107.9" cy="181.6" r=".46"/>
<circle cx="116.8" cy="125.7" r=".46"/>
<circle cx="63.5" cy="35.6" r=".46"/>
<circle cx="57.1" cy="35.6" r=".46"/>
<circle cx="61" cy="35.6" r=".46"/>
<circle cx="73.7" cy="132.1" r=".46"/>
<circle cx="59.7" cy="128.3" r=".46"/>
<circle cx="59.7" cy="132.1" r=".46"/>
<circle cx="73.7" cy="128.3" r=".46"/>
<circle cx="29.2" cy="123.2" r=".46"/>
<circle cx="214.6" cy="39.4" r=".46"/>
<circle cx="214.6" cy="45.7" r=".46"/>
<circle cx="214.6" cy="33" r=".46"/>
<circle cx="165.1" cy="34.3" r=".46"/>
<circle cx="157.5" cy="34.3" r=".46"/>
<circle cx="193" cy="34.3" r=".46"/>
<circle cx="262.9" cy="110.5" r=".46"/>
<circle cx="255.3" cy="100.3" r=".46"/>
<circle cx="196.8" cy="81.3" r=".46"/>
<circle cx="139.7" cy="49.5" r=".46"/>
<circle cx="128.3" cy="49.5" r=".46"/>
<circle cx="119.4" cy="74.9" r=".46"/>
<circle cx="113" cy="74.9" r=".46"/>
<circle cx="119.4" cy="85.1" r=".46"/>
<circle cx="139.7" cy="38.1" r=".46"/>
<circle cx="223.5" cy="114.3" r=".46"/>
<circle cx="223.5" cy="106.7" r=".46"/>
<circle cx="223.5" cy="110.5" r=".46"/>
</g>
<g font-size="4.2" fill="#009ca3">
<text x="15.2" y="20.5">Power</text>
<text x="31.6" y="20.5">Selector</text>
<text x="52.1" y="20.5">5V Buck Regulator</text>
<text x="151.1" y="20.5">3.3V</text>
<text x="163.3" y="20.5">Linear</text>
<text x="179.5" y="20.5">Regulator</text>
<text x="15.2" y="67.5">USB C and programming</text>
<text x="74.3" y="67.5">IC</text>
<text x="172.7" y="67.5">uC</text>
<text x="176.5" y="142.4">Notes</text>
<text x="15.2" y="144.9">Battery</text>
<text x="34.1" y="144.9">Sensor</text>
<text x="92.7" y="144.9">Temp</text>
<text x="107.2" y="144.9">Sensor</text>
<text x="137.2" y="144.9">Buzzer</text>
</g>
<g font-size="2.8" fill="#840000">
<text x="179" y="172">Arbolito</text>
<text x="180" y="179.7">Base</text>
</g>
<g font-size="2.1" fill="#840000">
<text x="180" y="184.5">By:</text>
<text x="184.7" y="184.5">Pablo</text>
<text x="205" y="184.5">Silva</text>
<text x="184.5" y="187.5">Jaime</text>
<text x="192.3" y="187.5">Laborda</text>
<text x="178" y="197.3">KiCad</text>
<text x="178" y="194.1">Size:</text>
<text x="184.7" y="194.1">A4</text>
<text x="185.7" y="197.3">E.D.A.</text>
<text x="194.6" y="197.3">kicad</text>
<text x="200" y="194.1">Date:</text>
<text x="201.8" y="197.3">7.0.8</text>
<text x="207" y="194.1">2023-10-24</text>
<text x="263" y="194.4">Rev: 3</text>
<text x="263" y="197.3">Id:</text>
<text x="267.1" y="197.3">1/1</text>
</g>
<g font-size="1.8" fill="#840000">
<text x="35" y="11.9">1</text>
<text x="85" y="11.9">2</text>
<text x="135" y="11.9">3</text>
<text x="185" y="11.9">4</text>
<text x="235" y="11.9">5</text>
<text x="285" y="11.9">6</text>
<text x="10.3" y="35.9">A</text>
<text x="285.3" y="35.9">A</text>
<text x="10.3" y="85.9">B</text>
<text x="285.3" y="85.9">B</text>
<text x="10.3" y="135.9">C</text>
<text x="285.3" y="135.9">C</text>
<text x="10.3" y="185.9">D</text>
<text x="285.3" y="185.9">D</text>
<text x="35" y="199.9">1</text>
<text x="85" y="199.9">2</text>
<text x="135" y="199.9">3</text>
<text x="185" y="199.9">4</text>
<text x="235" y="199.9">5</text>
<text x="285" y="199.9">6</text>
</g>
<g font-size="1.8" fill="#006464">
<text x="87.5" y="28.8">U3</text>
<text x="112.5" y="25">JP1</text>
<text x="176.4" y="28.8">U1</text>
<text x="211.7" y="27.5">+3.3V</text>
<text x="19.8" y="33.9">J1</text>
<text x="42.5" y="32.6">VCC</text>
<text x="55.2" y="30.1">VCC</text>
<text x="66" y="33.9">PWR_FLAG</text>
<text x="83.2" y="31.3">AP63205WU</text>
<text x="105.4" y="32.6">C6</text>
<text x="105.4" y="35.2">100nF</text>
<text x="107.6" y="30.1">SolderJumper_2_Open</text>
<text x="115.9" y="35.2">4.7u</text>
<text x="116.9" y="32.6">L1</text>
<text x="137.7" y="31.3">+5V</text>
<text x="151.6" y="31.3">+5V</text>
<text x="168.5" y="31.3">NCP115AMX120TCG</text>
<text x="170.7" y="35.2">IN</text>
<text x="181.1" y="35.2">OUT</text>
<text x="200.3" y="31.3">+3.3V</text>
<text x="220.9" y="31.3">R7</text>
<text x="224.2" y="31.3">10k</text>
<text x="16.9" y="36.4">Battery</text>
<text x="22.8" y="37.8">2</text>
<text x="61" y="40.2">C3</text>
<text x="81.8" y="41.5">EN</text>
<text x="81.8" y="36.4">IN</text>
<text x="92.4" y="39">BST</text>
<text x="93.1" y="36.4">SW</text>
<text x="93.5" y="41.5">FB</text>
<text x="161.3" y="39">C1</text>
<text x="161.3" y="41.5">10uF</text>
<text x="170.7" y="40.2">EN</text>
<text x="178.7" y="41.4" transform="rotate(-90 178.7 41.4)">GND</text>
<text x="196.9" y="39">C2</text>
<text x="196.9" y="41.5">10uF</text>
<text x="220.9" y="37.7">R8</text>
<text x="224.2" y="37.7">10k</text>
<text x="23.4" y="47.9">GND</text>
<text x="32.3" y="45.2">1</text>
<text x="32.6" y="46.6">SW_DP3T</text>
<text x="61" y="42.8">10uF</text>
<text x="89.8" y="42.7" transform="rotate(-90 89.8 42.7)">GND</text>
<text x="130.8" y="42.8">C7</text>
<text x="132.1" y="45.3">10uF</text>
<text x="142.2" y="42.8">C9</text>
<text x="142.2" y="45.3">10uF</text>
<text x="220.9" y="44">R9</text>
<text x="224.2" y="44">10k</text>
<text x="258.3" y="47.9">GND</text>
<text x="34.2" y="49.1">SW1A</text>
<text x="34.3" y="51.7">VBUS</text>
<text x="55.1" y="52.9">GND</text>
<text x="155.4" y="50.4">GND</text>
<text x="191" y="50.4">GND</text>
<text x="220.3" y="50.4">R10</text>
<text x="224.2" y="50.4">10k</text>
<text x="246" y="48.3" transform="rotate(-90 246 48.3)">C10</text>
<text x="248.5" y="48.3" transform="rotate(-90 248.5 48.3)">470pF</text>
<text x="267.3" y="49.1">R18</text>
<text x="137.7" y="58">GND</text>
<text x="175.8" y="55.5">GND</text>
<text x="250.7" y="58">GND</text>
<text x="259.6" y="58">GND</text>
<text x="267.4" y="54.2">10k</text>
<text x="43.2" y="72">VBUS</text>
<text x="116.8" y="72">VBUS</text>
<text x="27.9" y="75.8">P1</text>
<text x="186.3" y="77.5" transform="rotate(-90 186.3 77.5)">C8</text>
<text x="188.8" y="77.5" transform="rotate(-90 188.8 77.5)">10uF</text>
<text x="193.9" y="75.8">+3.3V</text>
<text x="252.3" y="75.8">+3.3V</text>
<text x="17" y="78.3">TYPE-C</text>
<text x="25.5" y="78.3">16PIN</text>
<text x="32.3" y="78.3">2MD(073)</text>
<text x="33.3" y="83.4">VBUS</text>
<text x="35.6" y="88.5">CC</text>
<text x="66.5" y="89.8">GND</text>
<text x="175.8" y="87.2">GND</text>
<text x="198.9" y="84.7">U4</text>
<text x="198.9" y="87.2">ESP-12F</text>
<text x="31.8" y="91">VCONN</text>
<text x="117.3" y="91">GND</text>
<text x="184.7" y="92.3">~{RST}</text>
<text x="197.7" y="93.2" transform="rotate(-90 197.7 93.2)">VCC</text>
<text x="198.4" y="94.8">GPIO1/TXD</text>
<text x="203.2" y="92.3">GPIO0</text>
<text x="35.3" y="101.2">D+</text>
<text x="35.3" y="96.1">D-</text>
<text x="184.7" y="97.4">EN</text>
<text x="198.1" y="99.9">GPIO3/RXD</text>
<text x="203.2" y="97.4">GPIO2</text>
<text x="184.7" y="102.5">ADC</text>
<text x="184.7" y="107.5">CS0</text>
<text x="201.9" y="107.5">GPIO12</text>
<text x="203.2" y="102.5">GPIO4</text>
<text x="203.2" y="105">GPIO5</text>
<text x="232.4" y="107.5">J3</text>
<text x="51.7" y="110.6" transform="rotate(-90 51.7 110.6)">R1</text>
<text x="184.7" y="110.1">MISO</text>
<text x="184.7" y="112.6">GPIO9</text>
<text x="201.9" y="112.6">GPIO14</text>
<text x="201.9" y="110.1">GPIO13</text>
<text x="232.4" y="111.4">J4</text>
<text x="22.5" y="114.6" transform="rotate(-90 22.5 114.6)">SHIELD</text>
<text x="30.1" y="114.6" transform="rotate(-90 30.1 114.6)">GND</text>
<text x="51.7" y="115.2" transform="rotate(-90 51.7 115.2)">4.7k</text>
<text x="57.7" y="117.7">+5V</text>
<text x="88.1" y="119">GND</text>
<text x="184.7" y="115.2">GPIO10</text>
<text x="184.7" y="117.7">MOSI</text>
<text x="201.9" y="115.2">GPIO15</text>
<text x="201.9" y="117.7">GPIO16</text>
<text x="232.4" y="115.2">J5</text>
<text x="232.4" y="119">J6</text>
<text x="46.2" y="124.1">GND</text>
<text x="67.3" y="125.3">J7</text>
<text x="81.3" y="121.5">J11</text>
<text x="81.3" y="125.3">J12</text>
<text x="184.7" y="120.2">SCLK</text>
<text x="197.7" y="121.4" transform="rotate(-90 197.7 121.4)">GND</text>
<text x="27.2" y="131.7">GND</text>
<text x="67.3" y="129.1">J8</text>
<text x="81.3" y="129.1">J13</text>
<text x="260.9" y="129.1">GND</text>
<text x="67.3" y="132.9">J9</text>
<text x="67.3" y="136.8">J10</text>
<text x="81.3" y="132.9">J14</text>
<text x="194.8" y="134.2">GND</text>
<text x="71.6" y="138">GND</text>
<text x="248.9" y="146.9">H1</text>
<text x="248.9" y="149.5">MountingHole</text>
<text x="269.3" y="146.9">H3</text>
<text x="269.3" y="149.5">MountingHole</text>
<text x="19.7" y="152">VCC</text>
<text x="52.9" y="153.3">+3.3V</text>
<text x="105" y="153.3">+3.3V</text>
<text x="126.6" y="153.3">+3.3V</text>
<text x="158" y="155.8">+5V</text>
<text x="78.3" y="160.9">+3.3V</text>
<text x="248.9" y="158.3">H2</text>
<text x="248.9" y="160.9">MountingHole</text>
<text x="269.3" y="158.3">H4</text>
<text x="269.3" y="160.9">MountingHole</text>
<text x="54.2" y="166.4" transform="rotate(-90 54.2 166.4)">R4</text>
<text x="59.3" y="166.9" transform="rotate(-90 59.3 166.9)">10k</text>
<text x="153.7" y="166">D3</text>
<text x="168.9" y="166">BZ1</text>
<text x="168.9" y="168.5">Buzzer</text>
<text x="162.6" y="179.9">S8050</text>
<text x="162.6" y="177.4">Q3</text>
<text x="57.2" y="181.2">SW2</text>
<text x="57.2" y="183.7">SW_Push</text>
<text x="79.2" y="185">GND</text>
<text x="144.1" y="181.2">330</text>
<text x="149.8" y="181.2">R2</text>
<text x="42.4" y="190.1">GND</text>
<text x="53.8" y="190.1">GND</text>
<text x="105.9" y="187.6">GND</text>
<text x="158" y="191.4">GND</text>
<text x="19.6" y="193.9">GND</text>
</g>
<g font-size="1.8" fill="#a90000">
<text x="111.1" y="28.7">1</text>
<text x="116.1" y="28.7">2</text>
<text x="79.3" y="35.3">3</text>
<text x="97.1" y="35.3">5</text>
<text x="168.2" y="34">1</text>
<text x="186" y="34">5</text>
<text x="22.8" y="40.4">1</text>
<text x="32.3" y="40.1">4</text>
<text x="79.3" y="40.4">2</text>
<text x="97.1" y="40.4">1</text>
<text x="97.1" y="37.8">6</text>
<text x="168.2" y="39.1">3</text>
<text x="32.3" y="42.6">3</text>
<text x="39.9" y="42.6">2</text>
<text x="88.6" y="45.2" transform="rotate(-90 88.6 45.2)">4</text>
<text x="177.5" y="43.9" transform="rotate(-90 177.5 43.9)">2</text>
<text x="40.7" y="82.3">A4</text>
<text x="40.6" y="89.9">B5</text>
<text x="40.7" y="87.4">A5</text>
<text x="196.6" y="88.3" transform="rotate(-90 196.6 88.3)">8</text>
<text x="40.7" y="95">A7</text>
<text x="182.2" y="91.2">1</text>
<text x="209.5" y="91.2">18</text>
<text x="209.5" y="93.7">22</text>
<text x="40.7" y="100.1">A6</text>
<text x="182.2" y="96.3">3</text>
<text x="182.2" y="101.3">2</text>
<text x="209.5" y="96.3">17</text>
<text x="209.5" y="101.3">19</text>
<text x="209.5" y="98.8">21</text>
<text x="182.2" y="106.4">9</text>
<text x="209.5" y="103.9">20</text>
<text x="210.1" y="106.4">6</text>
<text x="226" y="106.4">1</text>
<text x="181.6" y="109">10</text>
<text x="181.6" y="111.5">11</text>
<text x="210.1" y="111.5">5</text>
<text x="210.1" y="109">7</text>
<text x="226" y="110.2">1</text>
<text x="21.3" y="119.4" transform="rotate(-90 21.3 119.4)">S1</text>
<text x="29" y="119.4" transform="rotate(-90 29 119.4)">A1</text>
<text x="181.6" y="114">12</text>
<text x="181.6" y="116.6">13</text>
<text x="181.6" y="119.1">14</text>
<text x="209.5" y="114">16</text>
<text x="210.1" y="116.6">4</text>
<text x="226" y="114">1</text>
<text x="226" y="117.9">1</text>
<text x="60.9" y="124.2">1</text>
<text x="74.9" y="120.4">1</text>
<text x="74.9" y="124.2">1</text>
<text x="196.6" y="124.5" transform="rotate(-90 196.6 124.5)">15</text>
<text x="60.9" y="131.8">1</text>
<text x="60.9" y="128">1</text>
<text x="74.9" y="131.8">1</text>
<text x="74.9" y="128">1</text>
<text x="60.9" y="135.6">1</text>
<text x="163.1" y="163.6">1</text>
<text x="154.2" y="179.8">1</text>
<text x="162" y="174.7" transform="rotate(-90 162 174.7)">3</text>
<text x="162" y="182.3" transform="rotate(-90 162 182.3)">2</text>
</g>
<g font-size="1.8" fill="#0f0f0f">
<text x="240" y="28.9">GPIO0</text>
<text x="229.1" y="32.7">GPIO0</text>
<text x="229.1" y="39">GPIO2</text>
<text x="232.3" y="45.4">EN</text>
<text x="230.2" y="51.7">nRST</text>
<text x="273.6" y="50.5">GPIO15</text>
<text x="106.5" y="89.8">RX</text>
<text x="106.8" y="87.3">TX</text>
<text x="142.5" y="88.6">nRST</text>
<text x="53.3" y="94.9">D-</text>
<text x="176.5" y="91.1">nRST 1</text>
<text x="215.1" y="91.1">GPIO0</text>
<text x="224.6" y="93.6">RX</text>
<text x="53.3" y="100">D+</text>
<text x="176.5" y="101.3">VBATT2</text>
<text x="176.5" y="96.2">EN</text>
<text x="215.1" y="96.2">GPIO2</text>
<text x="224.9" y="98.7">TX</text>
<text x="231.2" y="101.3">SCL</text>
<text x="243.8" y="100">GPIO16</text>
<text x="277.1" y="100">nRST</text>
<text x="217.6" y="106.3">DIN</text>
<text x="231.2" y="103.8">SDA</text>
<text x="174" y="111.4">LED</text>
<text x="213.3" y="108.9">BUZZER</text>
<text x="213.6" y="111.4">BUTTON</text>
<text x="213.9" y="114">GPIO15</text>
<text x="213.9" y="116.5">GPIO16</text>
<text x="141.4" y="133">GPIO0</text>
<text x="40.6" y="158.4">LED</text>
<text x="26.2" y="172.4">VBATT</text>
<text x="56.1" y="169.8">BUTTON</text>
<text x="81.6" y="173.6">nRST</text>
<text x="83.7" y="168.6">RX</text>
<text x="84" y="171.1">TX</text>
<text x="116.1" y="169.9">1 SDA</text>
<text x="80.5" y="176.2">GPIO0</text>
<text x="137.2" y="177.5">BUZZER</text>
</g>
<g font-size="1.8" fill="#989898">
<text x="247" y="27.5">R13</text>
<text x="247" y="32.6">330</text>
<text x="261.6" y="41.5">SW3</text>
<text x="261.6" y="44">SW_Push</text>
<text x="72.4" y="82.1">100n</text>
<text x="72.4" y="79.6">C11</text>
<text x="116.8" y="79.6">C4</text>
<text x="116.8" y="82.1">100n</text>
<text x="129.5" y="79.6">C5</text>
<text x="129.5" y="82.1">1uF</text>
<text x="88.5" y="88.1" transform="rotate(-90 88.5 88.1)">V3</text>
<text x="91" y="89.4" transform="rotate(-90 91 89.4)">VCC</text>
<text x="93.6" y="88.5">TXD</text>
<text x="253.6" y="88.3" transform="rotate(-90 253.6 88.3)">R15</text>
<text x="253.6" y="84.5" transform="rotate(-90 253.6 84.5)">330</text>
<text x="83.1" y="91">R232</text>
<text x="93.3" y="91">RXD</text>
<text x="120.1" y="94.8">10k</text>
<text x="124.4" y="94.8">R6</text>
<text x="83.1" y="96.1">UD+</text>
<text x="83.1" y="98.7">UD-</text>
<text x="93.3" y="98.7">~{DSR}</text>
<text x="93.6" y="96.1">~{CTS}</text>
<text x="95.2" y="101.2">~{RI}</text>
<text x="141" y="98.7">S8050</text>
<text x="141" y="96.1">Q2</text>
<text x="259.1" y="96.4">D2</text>
<text x="259.1" y="99">LED</text>
<text x="93.3" y="103.7">~{DCD}</text>
<text x="93.6" y="106.3">~{DTR}</text>
<text x="253.6" y="104.8" transform="rotate(-90 253.6 104.8)">330</text>
<text x="268.8" y="104.8" transform="rotate(-90 268.8 104.8)">330</text>
<text x="91" y="110" transform="rotate(-90 91 110)">GND</text>
<text x="92.6" y="113.9">U2</text>
<text x="93.6" y="108.8">~{RTS}</text>
<text x="253.6" y="108.6" transform="rotate(-90 253.6 108.6)">R16</text>
<text x="268.8" y="108.6" transform="rotate(-90 268.8 108.6)">R19</text>
<text x="92.6" y="116.4">CH340C</text>
<text x="266.7" y="117.7">SW_Push</text>
<text x="120.1" y="124.1">10k</text>
<text x="124.4" y="124.1">R5</text>
<text x="141" y="125.3">S8050</text>
<text x="266.7" y="120.2">SW4</text>
<text x="141" y="127.9">Q1</text>
<text x="100.3" y="160.9">C12</text>
<text x="19.9" y="167" transform="rotate(-90 19.9 167)">R21</text>
<text x="25" y="166.9" transform="rotate(-90 25 166.9)">10k</text>
<text x="42.8" y="167" transform="rotate(-90 42.8 167)">330</text>
<text x="63.3" y="164.7">Conn_01x06_Female</text>
<text x="71.8" y="162.2">J2</text>
<text x="100.3" y="163.4">100n</text>
<text x="110.4" y="163.4">U5</text>
<text x="110.4" y="166">SHT31-DIS</text>
<text x="121.5" y="167" transform="rotate(-90 121.5 167)">R14</text>
<text x="121.5" y="163.1" transform="rotate(-90 121.5 163.1)">10k</text>
<text x="127.9" y="167" transform="rotate(-90 127.9 167)">R17</text>
<text x="127.9" y="163.1" transform="rotate(-90 127.9 163.1)">10k</text>
<text x="42.8" y="171.5" transform="rotate(-90 42.8 171.5)">R3</text>
<text x="100.8" y="171">ADDR</text>
<text x="100.8" y="173.6">~{RESET}</text>
<text x="108.8" y="172" transform="rotate(-90 108.8 172)">VDD</text>
<text x="111.3" y="171">SDA</text>
<text x="111.4" y="173.6">SCL</text>
<text x="48.3" y="179">D1</text>
<text x="100.8" y="176.1">R</text>
<text x="108.8" y="177.3" transform="rotate(-90 108.8 177.3)">VSS</text>
<text x="109.4" y="176.1">ALERT</text>
<text x="19.9" y="183.6" transform="rotate(-90 19.9 183.6)">R20</text>
<text x="25" y="183.7" transform="rotate(-90 25 183.7)">4.7k</text>
<text x="48.3" y="181.5">LED</text>
</g>
<g font-size="1.8" fill="#aaa">
<text x="80" y="89.9">15</text>
<text x="87.4" y="84.5" transform="rotate(-90 87.4 84.5)">4</text>
<text x="89.9" y="85.1" transform="rotate(-90 89.9 85.1)">16</text>
<text x="98.4" y="87.4">2</text>
<text x="98.4" y="89.9">3</text>
<text x="80.6" y="95">5</text>
<text x="98.4" y="95">9</text>
<text x="140.4" y="93.4" transform="rotate(-90 140.4 93.4)">3</text>
<text x="80.6" y="97.5">6</text>
<text x="97.7" y="97.5">10</text>
<text x="97.7" y="100.1">11</text>
<text x="132.6" y="98.5">1</text>
<text x="140.4" y="101" transform="rotate(-90 140.4 101)">2</text>
<text x="97.7" y="102.6">12</text>
<text x="97.7" y="105.2">13</text>
<text x="97.7" y="107.7">14</text>
<text x="89.9" y="112.5" transform="rotate(-90 89.9 112.5)">1</text>
<text x="140.4" y="122.6" transform="rotate(-90 140.4 122.6)">2</text>
<text x="132.6" y="127.7">1</text>
<text x="140.4" y="130.2" transform="rotate(-90 140.4 130.2)">3</text>
<text x="74.9" y="166.1">6</text>
<text x="107.7" y="167.1" transform="rotate(-90 107.7 167.1)">5</text>
<text x="74.9" y="173.7">3</text>
<text x="74.9" y="171.2">4</text>
<text x="74.9" y="168.7">5</text>
<text x="98.4" y="169.9">2</text>
<text x="98.4" y="172.5">6</text>
<text x="116.1" y="169.9">1</text>
<text x="116.1" y="172.5">4</text>
<text x="74.9" y="178.8">1</text>
<text x="74.9" y="176.3">2</text>
<text x="98.4" y="175">7</text>
<text x="107.7" y="179.8" transform="rotate(-90 107.7 179.8)">8</text>
<text x="116.1" y="175">3</text>
</g>
<text font-size="1.8" fill="#a1a1a1" x="116.1" y="172.5">4 SCL</text>
<text font-size="1.8" fill="#009600" x="153.7" y="168.5">SD103AW 2</text>
</svg>
